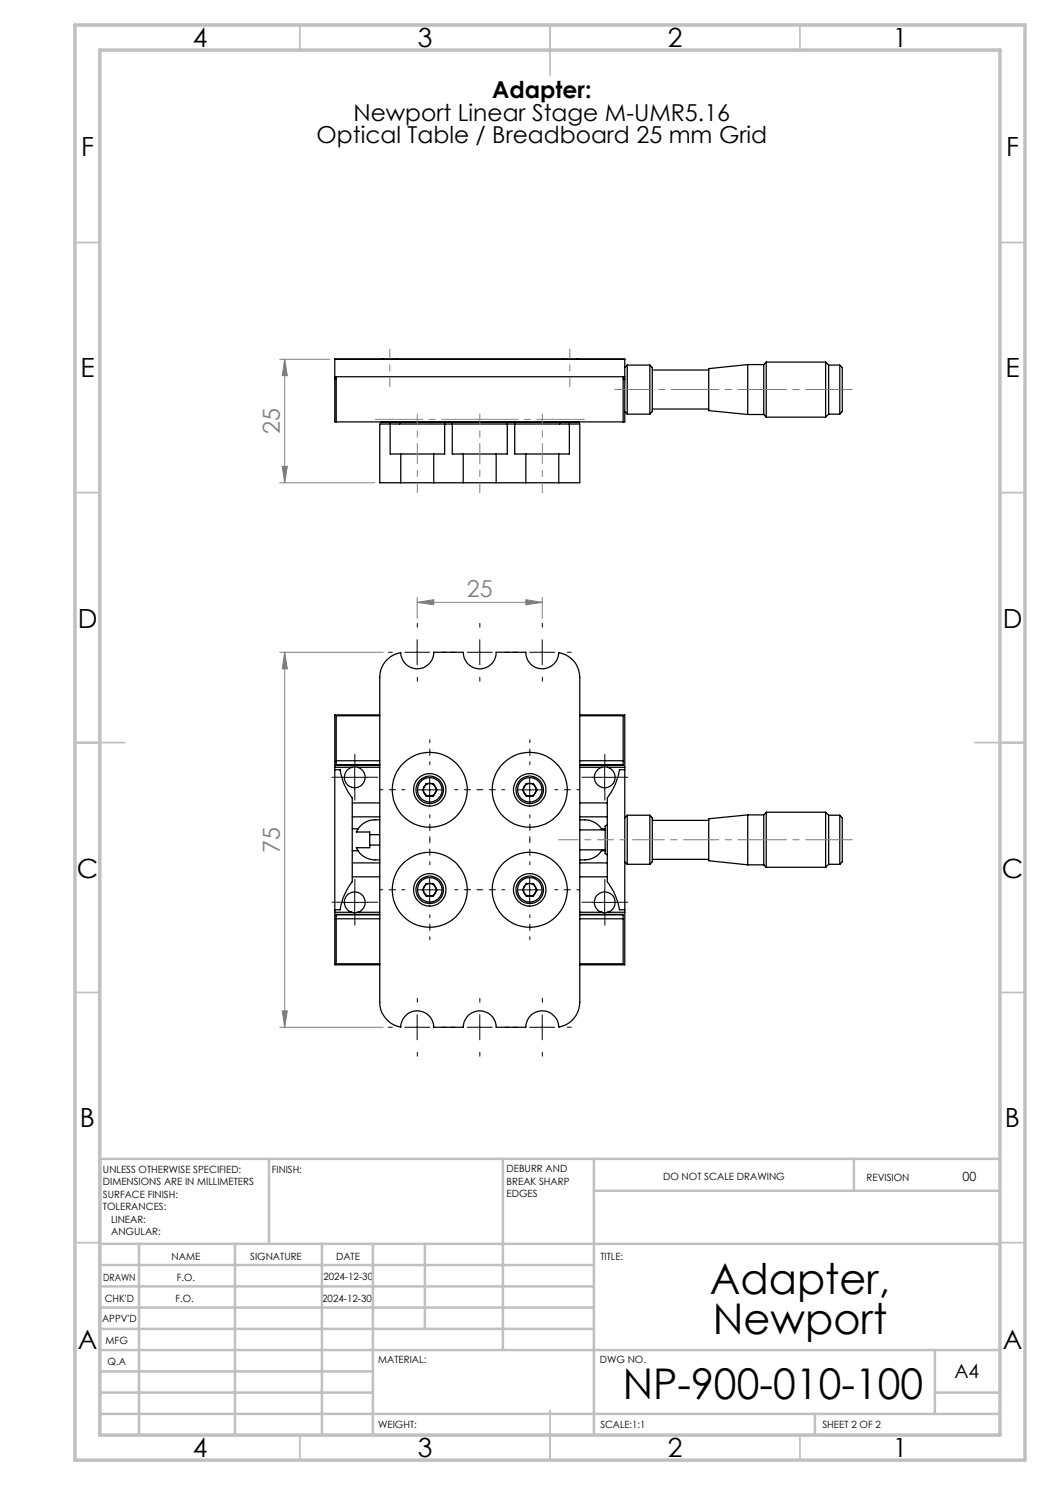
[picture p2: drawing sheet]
<svg xmlns="http://www.w3.org/2000/svg" width="210mm" height="297mm" viewBox="0 0 210 297" stroke-linecap="round" stroke-linejoin="round" font-family="sans-serif">
<g fill="none" stroke="#000" stroke-width=".25">
<path d="M67 75.3h58M67 71.9h58M67 75.9h.2M67.2 75.3v9.1M76.6 71.8h2.7M76.6 71.8h-9.6v12.6h58v-12.6h-9.6M76.6 71.8v.1M79.3 71.8v.1M79.3 71.8h33.2M112.5 71.8h2.9M112.5 71.8v.1M115.4 71.8v.1"/>
<path d="M124.6 75.3v9.1M124.6 75.9h.4M125.4 73v9.8M125.4 73l-.4 .5M125.4 73h4.6M130 73l.5 .5v8.8l-.5 .5M130 73v9.8M130.5 74h11.2M149.5 72.9v10M149.5 72.9l-7.8 .8v8.4l7.8 .8M149.5 72.9h3.3M152.8 72.9v10"/>
<path d="M153.2 72.4v11M153.2 72.4h11.9M153.2 72.4l-.4 .5M165.1 72.4v11M165.1 72.4l.6 .6M165.7 73v9.8M165.7 73h2.3M168 73v9.8M168 73l.5 .5v8.8l-.5 .5M76.2 84.4v.1h39.5v-.1M77 84.4v.1M78 84.8h10.9"/>
<path d="M78 84.8h-2v11.8h4.2M78 84.8v6h2.2M79.9 84.5v.3M80.2 96.6h6.5M80.2 90.8h6.5M80.2 90.8v5.8M86.7 96.6h5.9M86.7 90.8v5.8M88.9 84.8v6h-2.2M88.9 84.8h1.6M89 84.4v.1M90 84.4v.1"/>
<path d="M90.5 84.8h11M90.5 84.8v6h2.1M92.6 96.6h6.6M92.6 90.8h6.6M92.6 90.8v5.8M99.2 96.6h6M99.2 90.8v5.8M101.5 84.8v6h-2.3M101.5 84.8h1.4M102 84.4v.1M102.8 84.4v.1M102.9 84.8h11"/>
<path d="M102.9 84.8v6h2.3M105.2 90.8h6.6M105.2 96.6h6.6M105.2 90.8v5.8M111.8 90.8v5.8M111.9 84.5v.3M113.9 84.8h2.1v11.8h-4.2M113.9 84.8v6h-2.1M114.9 84.4v.1M125 82.3l.4 .5M125.4 82.8h4.6M130.5 81.8h11.2"/>
<path d="M149.5 82.9h3.3M152.8 82.9l.4 .5M153.2 83.4h11.9M165.7 82.8h2.3M165.7 82.8l-.6 .6M77.6 131.7a5 5 0 0 1 2.6-1.2 3.3 3.3 0 0 0 3.3 3.3 3.3 3.3 0 0 0 3.2-3.3h5.9a3.3 3.3 0 0 0 3.3 3.3 3.3 3.3 0 0 0 3.3-3.3h6a3.3 3.3 0 0 0 3.2 3.2 3.3 3.3 0 0 0 3.4-3.2 5 5 0 0 1 4.2 5v65a5.1 5.1 0 0 1-4.2 4.9 3.3 3.3 0 0 0-3.4-3.2 3.3 3.3 0 0 0-3.2 3.3h-6a3.3 3.3 0 0 0-3.3-3.3 3.3 3.3 0 0 0-3.3 3.3h-5.9a3.3 3.3 0 0 0-3.2-3.3 3.3 3.3 0 0 0-3.3 3.2 5.1 5.1 0 0 1-4.2-4.9v-65a4.8 4.8 0 0 1 1.6-3.8zM67 153.9h1a11.7 11.7 0 0 0 2.4 5.7v16.8a11.8 11.8 0 0 0-2.4 5.6h-1M67 153.5h3.4M67.2 152.1v.8M67.2 152.9v.2h8.8M67.2 152.1h8.8M67.2 152.9h8.8"/>
<path d="M70.4 153.5a2.09 2.09 0 0 0-1.1 3.2 2.09 2.09 0 0 0 3.4 0 2.09 2.09 0 0 0-1.2-3.2M70.4 153.5h1.1M71.5 153.5h4.5M76 143h-9v50h9M76 143.2h-8.8v8.9M85.2 156.7h1.5l.7 1.3-.7 1.2h-1.5l-.7-1.2zM105.2 156.7h1.5l.7 1.3-.7 1.2h-1.5l-.7-1.2zM116 143h9v50h-9M116 143.2h8.6v8.9M116 152.1h8.6M116 153.5h4.4M116 152.9h8.6"/>
<path d="M120.4 153.5a2.09 2.09 0 0 0-1.2 3.2 2.09 2.09 0 0 0 3.5 0 2.09 2.09 0 0 0-1.2-3.2M120.4 153.5h1.1M121.5 153.5h3.5M124.6 152.1v.8M124.6 152.9v.2h-8.6M125 153.9h-1.1a12.7 12.7 0 0 1-2.4 5.7v16.8a12.8 12.8 0 0 1 2.4 5.6h1.1M70.4 160.6h5.6M70.4 163.4h5.6M70.4 172.6h5.6M70.4 175.4h5.6M70.4 170.1h1.2M70.4 165.8h1.2"/>
<path d="M71.6 165.8l-.3 .6h2.6v.5M71.6 170.1a4.3 4.3 0 0 0 4.4 1.9M73.9 169v.5h-2.6l.3 .6M73.9 166.9v2.1M73.9 169h2.1M73.9 166.9h2.1M76 164a4.4 4.4 0 0 0-4.4 1.8M85.2 176.7h1.5l.7 1.3-.7 1.2h-1.5l-.7-1.2zM105.2 176.7h1.5l.7 1.3-.7 1.2h-1.5l-.7-1.2zM116 164a4.4 4.4 0 0 1 4.3 1.8M116 166h5M116 170h5"/>
<path d="M116 160.6h5.5M116 163.4h5.5M116 172.6h5.5M116 175.4h5.5M120.3 170.1a4.3 4.3 0 0 1-4.3 1.9M120.3 170.1h.7M120.3 165.8h.7M120.3 165.8l.1 .2M120.4 170l-.1 .1M121.5 165l-.5 .2v5.5l.5 .3M125 172.4l.4 .5M125.4 163.1v9.8"/>
<path d="M125.4 163.1l-.4 .5M125.4 163.1h4.6M125.4 172.9h4.6M130 163.1v9.8M130 163.1l.5 .5v8.8l-.5 .5M130.5 164.1h11.2M130.5 171.9h11.2M149.5 163v10M149.5 163l-7.8 .8v8.4l7.8 .8M149.5 163h3.3M149.5 173h3.3M152.8 163v10"/>
<path d="M152.8 173l.4 .5M153.2 162.5v11M153.2 162.5l-.4 .5M153.2 162.5h11.9M153.2 173.5h11.9M165.1 162.5v11M165.1 162.5l.6 .6M165.7 163.1v9.8M165.7 163.1h2.3M165.7 172.9h2.3M165.7 172.9l-.6 .6M168 163.1v9.8"/>
<path d="M168 163.1l.5 .5v8.8l-.5 .5M67 182.5h3.4M67.2 183v.8M67.2 183.8v9h8.8M67.2 183.8h8.8M67.2 183h8.8M70.4 182.5a2.08 2.08 0 0 1-1.1-3.2 2.08 2.08 0 0 1 3.4 0 2.08 2.08 0 0 1-1.2 3.2M70.4 182.5l.4 .1 .7-.1M71.5 182.5h4.5M76 182.9h-8.8v.1M116 182.9h8.6v.1M116 183.8h8.6"/>
<path d="M116 182.5h4.4M116 183h8.6M120.4 182.5a2.08 2.08 0 0 1-1.1-3.2 2.08 2.08 0 0 1 3.3 0 2.08 2.08 0 0 1-1.1 3.2M120.4 182.5l.4 .1 .7-.1M121.5 182.5h3.5M124.6 183v.8M124.6 183.8v9h-8.6"/>
<circle cx="85.9" cy="158" r="2.45"/>
<circle cx="85.9" cy="158" r="1.27"/>
<circle cx="85.9" cy="158" r="3.3"/>
<circle cx="85.9" cy="158" r="2.74"/>
<circle cx="85.9" cy="158" r="7.5"/>
<circle cx="105.9" cy="158" r="1.27"/>
<circle cx="105.9" cy="158" r="2.45"/>
<circle cx="105.9" cy="158" r="3.3"/>
<circle cx="105.9" cy="158" r="2.74"/>
<circle cx="106" cy="158" r="7.5"/>
<circle cx="85.9" cy="178" r="7.5"/>
<circle cx="85.9" cy="178" r="2.45"/>
<circle cx="85.9" cy="178" r="1.27"/>
<circle cx="85.9" cy="178" r="3.3"/>
<circle cx="85.9" cy="178" r="2.74"/>
<circle cx="105.9" cy="178" r="7.5"/>
<circle cx="105.9" cy="178" r="1.27"/>
<circle cx="105.9" cy="178" r="2.45"/>
<circle cx="105.9" cy="178" r="3.3"/>
<circle cx="105.9" cy="178" r="2.74"/>
</g>
<g fill="none" stroke="#808080" stroke-width=".2">
<path d="M56 71.9h9.9M56.9 71.9l.6 3.2h-1.1zM56.9 71.9v24.7M56 96.6h19M56.4 93.3h1.1l-.6 3.3zM83.4 119.5v4.2M105.2 119.9l3.2 .6-3.2 .5zM108.4 119.5v4.2M56 130.5h20.7M56.9 130.5l.6 3.3h-1.1zM56.9 130.5v75M83.4 120.5l3.3-.6v1.1z"/>
<path d="M83.4 120.5h25M56 205.5h20.7M56.4 202.2h1.1l-.6 3.3z"/>
</g>
<g fill="none" stroke="#000" stroke-width=".2" stroke-dasharray="15.2 1.3 1.3 1.3" stroke-dashoffset="14.6">
<path d="M81 157.9h-5M86 152.9v-5M91 157.9h5M101 157.9h-5M106 152.9v-5M111 157.9h5M81 177.9h-5M86 162.9v5M86 172.9v-5M91 177.9h5M101 177.9h-5M106 162.9v5"/>
<path d="M106 172.9v-5M111 177.9h5M86 182.9v5M106 182.9v5"/>
</g>
<g fill="none" stroke="#000" stroke-width=".2" stroke-dasharray="15.2 1.3 1.3 1.3">
<path d="M78.5 130.4h-.8M83.5 125.4v-.8M83.5 135.4v.8M88.5 130.4h.8M91 130.4h-.8M96 125.4v-.8M96 135.4v.8M101 130.4h.8M103.5 130.4h-.8M108.5 125.4v-.8M108.5 135.4v.8M113.5 130.4h.8"/>
<path d="M68.5 155.4h-2.1M71 152.9v-2M71 157.9v2.1M73.5 155.4h2M118.5 155.4h-2.1M121 152.9v-2M121 157.9v2.1M123.5 155.4h2M71 177.9v-2M121 177.9v-2M68.5 180.4h-2.1M71 182.9v2.1"/>
<path d="M73.5 180.4h2M118.5 180.4h-2.1M121 182.9v2.1M123.5 180.4h2M78.5 205.4h-.8M83.5 200.4v-.8M83.5 210.4v.8M88.5 205.4h.8M91 205.4h-.8M96 200.4v-.8M96 210.4v.8M101 205.4h.8"/>
<path d="M103.5 205.4h-.8M108.5 200.4v-.8M108.5 210.4v.8M113.5 205.4h.8"/>
</g>
<g fill="none" stroke="#000" stroke-width=".2">
<path d="M81 130.5h4.9M83.4 127.9v5.1M93.5 130.5h5M96 127.9v5.1M105.9 130.5h5M108.4 127.9v5.1M68.4 155.5h5M70.9 153v5M83.4 158h5M85.9 155.5v5M103.4 158h5M105.9 155.5v5"/>
<path d="M118.5 155.5h4.9M120.9 153v5M70.9 178v5M83.4 178h5M85.9 175.5v5M103.4 178h5M105.9 175.5v5M120.9 178v5M68.4 180.5h5M118.5 180.5h4.9M81 205.5h4.9M83.4 202.9v5.1"/>
<path d="M93.5 205.5h5M96 202.9v5.1M105.9 205.5h5M108.4 202.9v5.1"/>
</g>
<path d="M149.6 77.9h3.2M153.3 77.9h-.5M165.2 77.9h.6M165.8 77.9h2.2M168 77.9h2.5M114 167.9h-2.3M121.5 167.9h-.4M149.6 167.9h3.2M153.3 167.9h-.5M165.2 167.9h.6M165.8 167.9h2.2M168 167.9h2.5" fill="none" stroke="#808080" stroke-width=".2" stroke-dasharray="15.2 1.3 1.3 1.3"/>
<path d="M114 167.9h7.1" fill="none" stroke="#808080" stroke-width=".2" stroke-dasharray="15.2 1.3 1.3 1.3" stroke-dashoffset="13.6"/>
<path d="M121.5 167.9h6.3" fill="none" stroke="#808080" stroke-width=".2" stroke-dasharray="15.2 1.3 1.3 1.3" stroke-dashoffset="14"/>
<path d="M127.8 167.9h14" fill="none" stroke="#808080" stroke-width=".2" stroke-dasharray="15.2 1.3 1.3 1.3" stroke-dashoffset="10.1"/>
<path d="M149.6 77.9h-7.8M149.6 167.9h-7.8" fill="none" stroke="#808080" stroke-width=".2" stroke-dasharray="15.2 1.3 1.3 1.3" stroke-dashoffset="13.2"/>
<path d="M153.3 77.9h11.9M153.3 167.9h11.9" fill="none" stroke="#808080" stroke-width=".2" stroke-dasharray="15.2 1.3 1.3 1.3" stroke-dashoffset="11.2"/>
<path d="M83.5 90.8v-8M96 90.8v-8M108.5 90.8v-8" fill="none" stroke="#808080" stroke-width=".2" stroke-dasharray="15.2 1.3 1.3 1.3" stroke-dashoffset="13.1"/>
<path d="M83.5 98.5v-7.7M96 98.5v-7.7M108.5 98.5v-7.7" fill="none" stroke="#808080" stroke-width=".2" stroke-dasharray="15.2 1.3 1.3 1.3" stroke-dashoffset="13.3"/>
<path d="M75.1 83.9h41.8" fill="none" stroke="#808080" stroke-width=".2" stroke-dasharray="15.2 1.3 1.3 1.3" stroke-dashoffset="5.8"/>
<path d="M78 77.3v-7.5M114 77.3v-7.5" fill="none" stroke="#808080" stroke-width=".2" stroke-dasharray="15.2 1.3 1.3 1.3" stroke-dashoffset="13.4"/>
<path d="M123 77.9h18.8" fill="none" stroke="#808080" stroke-width=".2" stroke-dasharray="15.2 1.3 1.3 1.3" stroke-dashoffset="7.7"/>
<g fill="none" stroke="#c0c0c0" stroke-width=".35">
<path d="M60 5v5M110 5v10M160 5v5M15 48.5h5M200 48.5h5M15 98.5h5M200 98.5h5M15 148.5h10M195 148.5h10M15 198.5h5M200 198.5h5M15 248.5h5"/>
<path d="M200 248.5h5M60 287v5M110 282v10M160 287v5"/>
</g>
<g fill="none" stroke="#c0c0c0" stroke-width=".5">
<path d="M53.8 231.8v17M100.6 231.8v38.2M118.8 231.8v55.2M118.8 238.2h81.2M170.8 231.8v6.4M200 231.8h-180v55.2M20 248.8h180M20 257.3h98.8M20 253h98.8M27.8 248.8v38.2M47 248.8v38.2M64.4 248.8v38.2"/>
<path d="M74.6 248.8v38.2M85 248.8v17M20 265.8h98.8M20 261.5h98.8M20 278.5h54.6M20 274.3h54.6M20 270h180M187 278.5h13M187 270v12.8M20 282.8h180M163 282.8v4.2"/>
</g>
<path d="M15 5h190v287h-190zM20 10h180v277h-180z" fill="none" stroke="#c0c0c0" stroke-width=".7"/>
<g fill="#808080">
<path d="M56.9 130.5l.6 3.3h-1.1zM56.4 202.2h1.1l-.6 3.3z"/>
<path d="M56.9 71.9l.6 3.2h-1.1zM56.4 93.3h1.1l-.6 3.3z"/>
<path d="M83.4 120.5l3.3-.6v1.1zM105.2 119.9l3.2 .6-3.2 .5z"/>
</g>
<g font-size="8.5">
<text x="142" y="258.8">Adapter,</text>
<text x="142.6" y="266.9">Newport</text>
<text x="124.6" y="279.7">NP-900-010-100</text>
</g>
<g font-size="5.3">
<text x="38.5" y="9.5">4</text>
<text x="83.5" y="9.5">3</text>
<text x="133.6" y="9.5">2</text>
<text x="178.6" y="9.5">1</text>
<text x="16.2" y="31.2">F</text>
<text x="201.2" y="31.2">F</text>
<text x="16.1" y="75.5">E</text>
<text x="201.1" y="75.5">E</text>
<text x="15.5" y="125.5">D</text>
<text x="200.5" y="125.5">D</text>
<text x="15.4" y="175.5">C</text>
<text x="200.4" y="175.5">C</text>
<text x="16" y="225.5">B</text>
<text x="201" y="225.5">B</text>
<text x="15.5" y="269.7">A</text>
<text x="200.5" y="269.7">A</text>
<text x="38.5" y="291.5">4</text>
<text x="83.5" y="291.5">3</text>
<text x="133.6" y="291.5">2</text>
<text x="178.6" y="291.5">1</text>
</g>
<g font-size="4.7">
<text x="98.4" y="19.6">Adapter:</text>
<text x="63.3" y="28.7">Optical Table / Breadboard 25 mm Grid</text>
<text x="70.7" y="24.1">Newport Linear Stage M-UMR5.16</text>
</g>
<g font-size="4.7" fill="#808080">
<text x="56" y="86.8" transform="rotate(-90 56 86.8)">25</text>
<text x="93.4" y="119.4">25</text>
<text x="56" y="170.5" transform="rotate(-90 56 170.5)">75</text>
</g>
<text font-size="3.9" x="190.9" y="275.5">A4</text>
<text font-size="2.5" x="192.5" y="236.1">00</text>
<g font-size="2">
<text x="20.6" y="234.6">UNLESS OTHERWISE SPECIFIED:</text>
<text x="20.6" y="237.1">DIMENSIONS ARE IN MILLIMETERS</text>
<text x="20.6" y="239.6">SURFACE FINISH:</text>
<text x="54.4" y="234.6">FINISH:</text>
<text x="101.3" y="234.5">DEBURR AND</text>
<text x="101.3" y="237">BREAK SHARP</text>
<text x="101.3" y="239.5">EDGES</text>
<text x="132.6" y="236">DO NOT SCALE DRAWING</text>
<text x="173.3" y="236.2">REVISION</text>
<text x="20.6" y="242.1">TOLERANCES:</text>
<text x="22.2" y="244.6">LINEAR:</text>
<text x="22.2" y="247.1">ANGULAR:</text>
<text x="34.3" y="252">NAME</text>
<text x="50" y="251.9">SIGNATURE</text>
<text x="67.2" y="251.9">DATE</text>
<text x="120.1" y="251.9">TITLE:</text>
<text x="20.6" y="256.1">DRAWN</text>
<text x="35.3" y="256.1">F.O.</text>
<text x="64.7" y="255.9">2024-12-30</text>
<text x="20.9" y="260.3">CHK'D</text>
<text x="35.1" y="260.3">F.O.</text>
<text x="64.4" y="260.3">2024-12-30</text>
<text x="20.4" y="264.4">APPV'D</text>
<text x="21.1" y="268.8">MFG</text>
<text x="21.5" y="273">Q.A</text>
<text x="75.6" y="272.5">MATERIAL:</text>
<text x="120" y="272.5">DWG NO.</text>
<text x="75.6" y="285.5">WEIGHT:</text>
<text x="120.1" y="285.6">SCALE:1:1</text>
<text x="164.5" y="285.6">SHEET 2 OF 2</text>
</g>
</svg>
